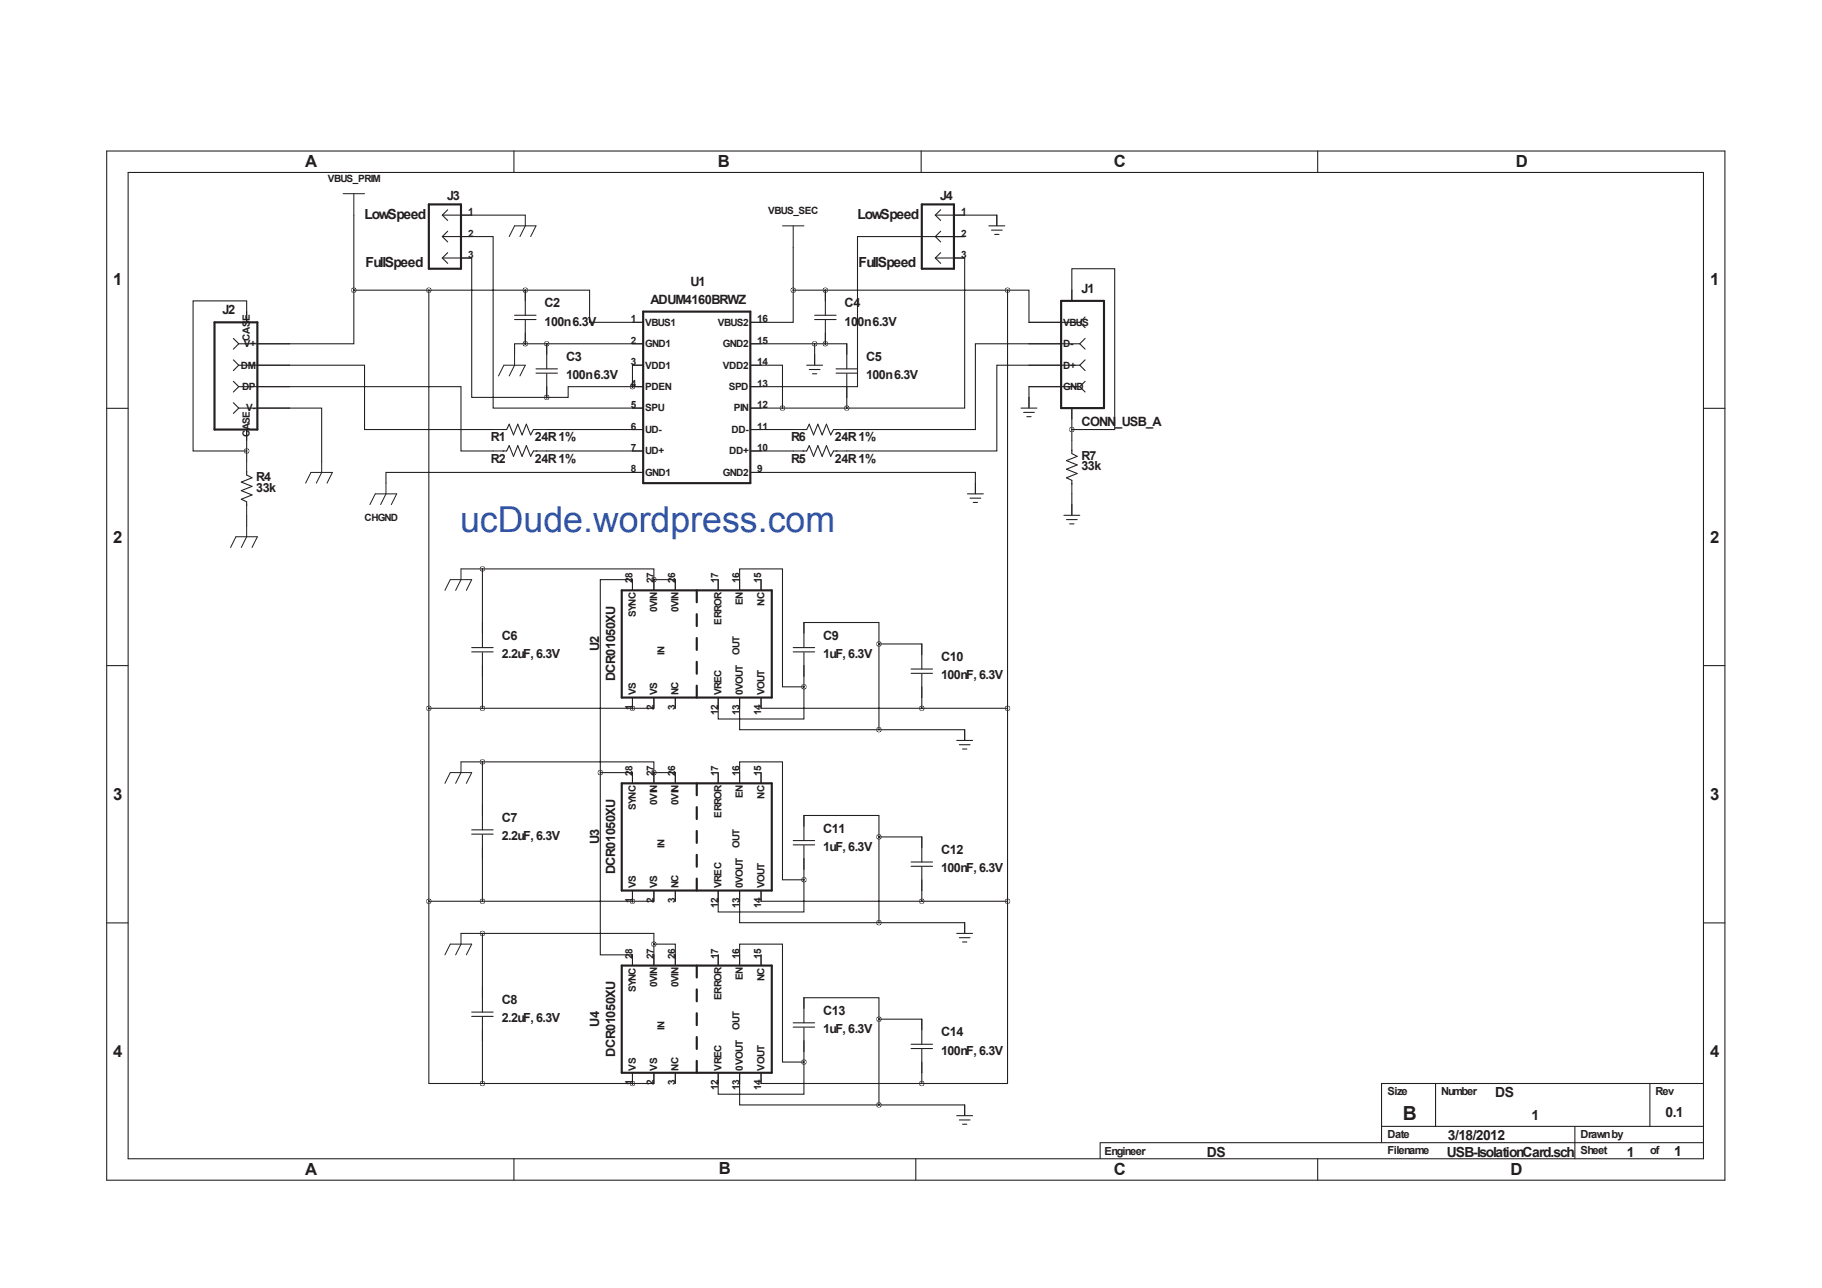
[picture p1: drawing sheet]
<svg xmlns="http://www.w3.org/2000/svg" width="297mm" height="210mm" viewBox="0 0 297 210" stroke-linecap="round" stroke-linejoin="round" font-family="sans-serif">
<g fill="none" stroke="#231f20" stroke-width=".17">
<path d="M17.4 24.6h263.8v167.7h-263.8zM20.9 28.1h256.8v160.7h-256.8zM57.7 35.1v12.2M72.1 38.6h8.3v27.9h24.5M72.1 35.1h13.5M72.1 35.1l.9 .8M72.1 38.6l.9 .8M73 34.2l-.9 .9M73 37.7l-.9 .9M83.8 24.6v3.5M150.2 24.6v3.5M152.5 38.6h4.8h-17.5v24.4h-17.5"/>
<path d="M152.5 35.1h10v1.6M152.5 35.1l.9 .8M152.5 38.6l.9 .8M153.4 34.2l-.9 .9M153.4 37.7l-.9 .9M161.2 36.8h2.6M161.6 37.5h1.8M162.2 38.2h.7M214.8 24.6v3.5M38 58.6l.9 .9M38 55.2l.9 .8M38.9 59.5h20.5v10.5h21"/>
<path d="M38.9 59.5l-.9 .9M38.9 56l-.9 .9M40.2 52.5v-3.5h-8.7v24.5h8.7M57.7 47.3v8.7h-18.8M57.7 47.3h27.9M69.9 47.3v99.6M72.1 42h4.8v22.8h12.2M72.1 42l.9 .9M73 41.2l-.9 .8M83.9 51.4h3.5M83.9 52.1h3.5M85.6 56h.1"/>
<path d="M85.6 56h-1.7v1.8M85.6 47.3h10.5v5.2h8.8M85.6 47.3h.1M85.6 56h19.3M85.6 47.3v4.1M85.6 52.2v3.8M89.1 56h.1M89.1 56v4.1M104.9 59.5h-1.8v3.5M122.3 59.5h5.3v7M122.3 56h15.8v4.1M129.3 47.3v5.2h-7"/>
<path d="M129.3 47.3h35M129.3 40.3v7M131.5 59.5h2.6M132.8 51.4h3.5M132.8 52.1h3.5M132.8 56v3.4M134.6 47.3h.1M134.6 56h.1M134.6 47.3v4.1M134.6 52.2v3.8M152.5 42h4.8v24.5h-19.2M152.5 42l.9 .9"/>
<path d="M153.4 41.2l-.9 .8M164.3 47.3h3.5v5.2h8.2M164.3 47.3v99.6M174.7 49v-5.2h7v26.2h-7M176 56h-17v14h-20.9M176 59.5h-13.5v14h-24.4M176 59.5l.9 .9M176 56l.9 .9M176 52.5l.9 .9M176.9 58.6l-.9 .9M176.9 55.2l-.9 .8M176.9 51.7l-.9 .8"/>
<path d="M17.4 66.5h3.5M38 62.1l.9 .9M38 65.6l.9 .9M38.9 63h36.3v10.5h5.2M38.9 66.5h13.5v8.7M38.9 63l-.9 .9M38.9 66.5l-.9 .9M40.2 70v5.2M40.2 76.8v.6l.9 .5-1.8 .7 1.8 .7-1.8 .7 1.8 .7-1.8 .7 .9 .4v.6M82 73.5h.6l.4-.9 .7 1.8 .7-1.8 .7 1.8 .7-1.8 .7 1.8 .5-.9h.6M82 70h.6l.4-.9 .7 1.8 .7-1.8 .7 1.8 .7-1.8 .7 1.8 .5-.9h.6M87.4 60.1h3.5"/>
<path d="M87.4 60.8h3.5M89.1 64.8h.1M89.1 73.5h15.8M89.1 70h15.8M89.1 60.9v3.9M103.1 63h.1M103.1 63h-10.5v1.8h-3.5M103.1 63h1.8M104.9 77h-42v1.7M122.3 77h36.7v3.4M122.3 73.5h7M122.3 70h7"/>
<path d="M122.3 66.5h15.8M130.9 73.5h.6l.4-.9 .7 1.8 .7-1.8 .7 1.8 .7-1.8 .7 1.8 .5-.9h.6M130.9 70h.6l.4-.9 .7 1.8 .7-1.8 .7 1.8 .7-1.8 .7 1.8 .5-.9h.6M131.9 60.2h1.8M132.5 60.9h.7M136.3 60.1h3.5M136.3 60.8h3.5M138.1 60.9v5.6M166.5 66.5h2.5M166.9 67.2h1.7M167.4 67.9h.7M174.7 66.5v5.2"/>
<path d="M174.7 73.3v.6l.9 .5-1.7 .7 1.7 .7-1.7 .7 1.7 .7-1.7 .7 .8 .4v.6M176 63h-8.2v3.4M176 63l.9 .9M176.9 62.1l-.9 .9M277.7 66.5h3.5M40.2 84v1.7M75.2 92.7h3.4M78.6 92.7h28v1.8M78.6 92.7v12.8M103.1 96.2v-1.7h-5.2v31.4M106.6 94.5h.1M106.6 94.5v1.7"/>
<path d="M106.6 94.5h3.5v1.7M117.1 94.5v1.7M120.6 96.2v-3.5h7v19.2h3.5M124.1 94.5v1.7M157.7 80.5h2.6M158.1 81.2h1.8M158.7 81.9h.7M173.4 84h2.6M173.9 84.7h1.7M174.4 85.4h.7M174.7 80.5v3.4M17.4 108.5h3.5"/>
<path d="M76.9 105.5h3.5M76.9 106.2h3.5M78.6 106.3v9.1M103.1 115.4h.1M103.1 113.7v1.7M106.6 113.7v1.7h-36.7M110.1 113.7v1.7M120.6 113.7v5.2h22.7M124.1 113.7v1.7h40.2M129.3 105.5h3.5M129.3 106.2h3.5M131.1 111.9v5.3h-14v-3.5"/>
<path d="M131.1 106.3v5.6M143.3 104.9v-3.4h-12.2v4M143.3 104.9h7v4.1M143.3 118.9h14v1.7M143.3 104.9v14M148.5 109h3.5M148.5 109.7h3.5M150.3 109.8v5.6M277.7 108.5h3.5M75.2 124.2h3.4M76.9 135.2h3.5M76.9 135.9h3.5"/>
<path d="M78.6 124.2h28v1.7M78.6 124.2v11M78.6 136v10.9M97.9 125.9v29.7h5.2v1.8M97.9 125.9h5.2v1.8M106.6 125.9h.1M106.6 125.9v1.8M106.6 125.9h3.5v1.8M117.1 125.9v1.8M120.6 127.7v-3.5h7v19.2h3.5M124.1 125.9v1.8M129.3 137h3.5"/>
<path d="M129.3 137.7h3.5M131.1 137.8v5.6M143.3 136.4v-3.5h-12.2v4.1M143.3 136.4h7v4.1M143.3 136.4v14M156 120.7h2.6M156.4 121.4h1.7M156.9 122.1h.7M17.4 150.4h3.5M69.9 146.9v29.7h8.7M75.2 152.1h3.4M78.6 152.1h28v1.8"/>
<path d="M78.6 152.1v12.8M103.1 146.9h.1M103.1 145.1v1.8M106.6 153.9h3.5v3.5M106.6 145.1v1.8h-36.7M106.6 153.9v3.5M110.1 145.1v1.8M117.1 155.6v1.8M120.6 157.4v-3.5h7v19.2h3.5M120.6 145.1v5.3h22.7M124.1 145.1v1.8h40.2M124.1 155.6v1.8"/>
<path d="M131.1 143.4v5.2h-14v-3.5M143.3 150.4h14v1.6M148.5 140.5h3.5M148.5 141.2h3.5M150.3 141.3v5.6M156 152.1h2.6M156.4 152.8h1.7M156.9 153.5h.7M164.3 146.9v29.7h-14M277.7 150.4h3.5M76.9 164.9h3.5M76.9 165.6h3.5"/>
<path d="M78.6 165.7v10.9M103.1 176.6h.1M103.1 174.8v1.8M106.6 174.8v1.8h-28M110.1 174.8v1.8M120.6 174.8v5.3h22.7M124.1 174.8v1.8h26.2M129.3 166.7h3.5M129.3 167.4h3.5M131.1 173.1v5.2h-14v-3.5M131.1 167.5v5.6M143.3 166.1v-3.5h-12.2v4.1"/>
<path d="M143.3 166.1h7v4.1M143.3 166.1v14M148.5 170.2h3.5M148.5 170.9h3.5M150.3 171v5.6M234 176.6v7M269 176.6v7M277.7 176.6h-52.5v9.6M83.8 188.8v3.5M143.3 180.1h14v1.6M149.3 188.8v3.5M156 181.8h2.6"/>
<path d="M156.4 182.5h1.7M156.9 183.2h.7M179.4 186.3v2.5M179.4 186.2h98.3M214.8 188.8v3.5M225.3 183.6h52.4M256.8 183.6v5.2"/>
</g>
<path d="M69.9 33.3h5.3v10.5h-5.3zM150.3 33.3h5.2v10.5h-5.2zM35 52.5h7v17.5h-7zM104.9 50.8h17.4v27.9h-17.4zM173 49h7v17.5h-7zM101.4 96.2h24.4v17.5h-24.4zM101.4 127.7h24.4v17.4h-24.4zM101.4 157.4h24.4v17.4h-24.4z" fill="none" stroke="#231f20" stroke-width=".35"/>
<path d="M113.6 113.7v-17.5M113.6 145.1v-17.4M113.6 174.8v-17.4" fill="none" stroke="#231f20" stroke-width=".35" stroke-dasharray="1.9 1.9"/>
<g fill="none" stroke="#231f20" stroke-width=".16">
<path d="M55.9 31.6h3.5M57.7 31.6v3.5M75.2 35.1h1.7M75.2 38.6h1.7M83 38.6l.9-1.8h3.5l-.9 1.8M85.6 35.1v1.7l-.8 1.8M127.6 36.8h3.5M129.3 36.8v3.5M155.5 35.1h1.8M155.5 38.6h1.8M162.5 35.1v1.7M40.2 50.8v1.7"/>
<path d="M42 56h5.2M42 59.5h5.2M75.2 42h1.7M83.9 57.8v1.7l-.9 1.8M85.6 47.3v1.7M85.6 54.3v1.7M89.1 56v1.8M103.1 52.5h1.8M103.1 56h1.8M103.1 59.5h1.8M122.3 52.5h1.8M122.3 56h1.8"/>
<path d="M122.3 59.5h1.8M132.8 57.8v1.7M134.6 47.3v1.7M134.6 54.3v1.7M138.1 56v1.8M155.5 42h1.8M167.8 52.5h5.2M167.8 56h5.2M167.8 59.5h5.2M174.7 47.3v1.7M40.2 70v1.7M40.2 75.2v1.8"/>
<path d="M42 63h5.2M42 66.5h5.2M49.8 78.7l.9-1.7h3.5l-.9 1.7M52.4 75.2v1.8l-.8 1.7M62.9 78.7v1.8l-.8 1.7M80.4 70h1.7M80.4 73.5h1.7M81.3 61.3l.8-1.8h3.5l-.8 1.8M87.4 70h1.7M87.4 73.5h1.7M89.1 63v1.8M103.1 63h1.8"/>
<path d="M103.1 66.5h1.8M103.1 70h1.8M103.1 73.5h1.8M103.1 77h1.8M122.3 63h1.8M122.3 66.5h1.8M122.3 70h1.8M122.3 73.5h1.8M122.3 77h1.8M129.3 70h1.8M129.3 73.5h1.8M136.3 70h1.8"/>
<path d="M136.3 73.5h1.8M138.1 63v1.8M159 78.7v1.8M167.8 63h5.2M167.8 64.8v1.7M174.7 66.5v1.8M174.7 71.7v1.8M174.7 78.7v1.8M37.6 89.2l.9-1.7h3.5l-.9 1.7M40.2 82.2v1.8M40.2 85.7v1.8l-.9 1.7M60.3 82.2l.9-1.7h3.5l-.9 1.7"/>
<path d="M72.5 96.2l.9-1.7h3.5l-.9 1.7M75.2 92.7v1.8l-.9 1.7M103.1 94.5v1.7M106.6 94.5v1.7M110.1 94.5v1.7M117.1 94.5v1.7M120.6 94.5v1.7M124.1 94.5v1.7M174.7 82.2v1.8M78.6 101.5v1.7M78.6 108.4v1.8M103.1 113.7v1.7"/>
<path d="M106.6 113.7v1.7M110.1 113.7v1.7M117.1 113.7v1.7M120.6 113.7v1.7M124.1 113.7v1.7M131.1 101.5v1.7M131.1 108.4v1.8M150.3 104.9v1.8M150.3 111.9v1.8M157.3 118.9v1.8M72.5 127.7l.9-1.8h3.5l-.9 1.8M75.2 124.2v1.7l-.9 1.8"/>
<path d="M78.6 131.2v1.7M78.6 138.1v1.8M103.1 125.9v1.8M106.6 125.9v1.8M110.1 125.9v1.8M117.1 125.9v1.8M120.6 125.9v1.8M124.1 125.9v1.8M131.1 132.9v1.7M131.1 139.9v1.7M150.3 136.4v1.7M72.5 155.6l.9-1.7h3.5l-.9 1.7"/>
<path d="M75.2 152.1v1.8l-.9 1.7M103.1 145.1v1.8M103.1 155.6v1.8M106.6 145.1v1.8M106.6 155.6v1.8M110.1 145.1v1.8M110.1 155.6v1.8M117.1 145.1v1.8M117.1 155.6v1.8M120.6 145.1v1.8M120.6 155.6v1.8M124.1 145.1v1.8"/>
<path d="M124.1 155.6v1.8M150.3 143.4v1.7M157.3 150.4v1.7M78.6 160.9v1.7M78.6 167.8v1.8M103.1 174.8v1.8M106.6 174.8v1.8M110.1 174.8v1.8M117.1 174.8v1.8M120.6 174.8v1.8M124.1 174.8v1.8M131.1 162.6v1.7"/>
<path d="M131.1 169.6v1.7M150.3 166.1v1.7M150.3 173.1v1.7M157.3 180.1v1.7"/>
</g>
<path d="M89.1 56a.05 .05 0 0 0 .1 0 .05 .05 0 0 0-.1 0zM85.6 56a.05 .05 0 0 0 .1 0 .05 .05 0 0 0-.1 0zM85.6 47.3a.05 .05 0 0 0 .1 0 .05 .05 0 0 0-.1 0zM89.1 64.8a.05 .05 0 0 0 .1 0 .05 .05 0 0 0-.1 0zM127.5 66.5a.05 .05 0 0 0 .1 0 .05 .05 0 0 0-.1 0zM138 66.5a.05 .05 0 0 0 .1 0 .05 .05 0 0 0-.1 0zM134.5 56a.05 .05 0 0 0 .1 0 .05 .05 0 0 0-.1 0zM134.5 47.3a.05 .05 0 0 0 .1 0 .05 .05 0 0 0-.1 0zM174.7 70a.05 .05 0 0 0 .1 0 .05 .05 0 0 0-.1 0zM164.2 47.3a.05 .05 0 0 0 .1 0 .05 .05 0 0 0-.1 0zM164.2 115.4a.05 .05 0 0 0 .1 0 .05 .05 0 0 0-.1 0zM164.2 146.9a.05 .05 0 0 0 .1 0 .05 .05 0 0 0-.1 0zM97.8 125.9a.05 .05 0 0 0 .1 0 .05 .05 0 0 0-.1 0zM78.6 146.9a.05 .05 0 0 0 .1 0 .05 .05 0 0 0-.1 0zM78.6 115.4a.05 .05 0 0 0 .1 0 .05 .05 0 0 0-.1 0zM78.6 176.6a.05 .05 0 0 0 .1 0 .05 .05 0 0 0-.1 0zM78.6 152.1a.05 .05 0 0 0 .1 0 .05 .05 0 0 0-.1 0zM78.6 124.2a.05 .05 0 0 0 .1 0 .05 .05 0 0 0-.1 0zM78.6 92.7a.05 .05 0 0 0 .1 0 .05 .05 0 0 0-.1 0zM131 111.9a.05 .05 0 0 0 .1 0 .05 .05 0 0 0-.1 0zM131 173.1a.05 .05 0 0 0 .1 0 .05 .05 0 0 0-.1 0zM131 143.4a.05 .05 0 0 0 .1 0 .05 .05 0 0 0-.1 0z" fill="#231f20"/>
<g fill="none" stroke="#231f20" stroke-width=".79">
<circle cx="57.7" cy="47.3" r=".03"/>
<circle cx="69.9" cy="47.3" r=".03"/>
<circle cx="85.6" cy="56" r=".03"/>
<circle cx="85.6" cy="47.3" r=".03"/>
<circle cx="89.1" cy="56" r=".03"/>
<circle cx="129.3" cy="47.3" r=".03"/>
<circle cx="132.8" cy="56" r=".03"/>
<circle cx="134.6" cy="56" r=".03"/>
<circle cx="134.6" cy="47.3" r=".03"/>
<circle cx="164.3" cy="47.3" r=".03"/>
<circle cx="40.2" cy="73.5" r=".03"/>
<circle cx="89.1" cy="64.8" r=".03"/>
<circle cx="103.1" cy="63" r=".03"/>
<circle cx="127.6" cy="66.5" r=".03"/>
<circle cx="138.1" cy="66.5" r=".03"/>
<circle cx="174.7" cy="70" r=".03"/>
<circle cx="78.6" cy="92.7" r=".03"/>
<circle cx="106.6" cy="94.5" r=".03"/>
<circle cx="69.9" cy="115.4" r=".03"/>
<circle cx="78.6" cy="115.4" r=".03"/>
<circle cx="103.1" cy="115.4" r=".03"/>
<circle cx="131.1" cy="111.9" r=".03"/>
<circle cx="143.3" cy="104.9" r=".03"/>
<circle cx="143.3" cy="118.9" r=".03"/>
<circle cx="150.3" cy="115.4" r=".03"/>
<circle cx="164.3" cy="115.4" r=".03"/>
<circle cx="78.6" cy="124.2" r=".03"/>
<circle cx="97.9" cy="125.9" r=".03"/>
<circle cx="106.6" cy="125.9" r=".03"/>
<circle cx="143.3" cy="136.4" r=".03"/>
<circle cx="69.9" cy="146.9" r=".03"/>
<circle cx="78.6" cy="152.1" r=".03"/>
<circle cx="78.6" cy="146.9" r=".03"/>
<circle cx="103.1" cy="146.9" r=".03"/>
<circle cx="106.6" cy="153.9" r=".03"/>
<circle cx="131.1" cy="143.4" r=".03"/>
<circle cx="143.3" cy="150.4" r=".03"/>
<circle cx="150.3" cy="146.9" r=".03"/>
<circle cx="164.3" cy="146.9" r=".03"/>
<circle cx="78.6" cy="176.6" r=".03"/>
<circle cx="103.1" cy="176.6" r=".03"/>
<circle cx="131.1" cy="173.1" r=".03"/>
<circle cx="143.3" cy="166.1" r=".03"/>
<circle cx="150.3" cy="176.6" r=".03"/>
<circle cx="143.3" cy="180.1" r=".03"/>
</g>
<text font-size="5.8" fill="#3153a4" x="75" y="86.6">ucDude.wordpress.com</text>
<text font-size="3.2" fill="#231f20" x="228.7" y="182.5">B</text>
<g font-size="2.7" fill="#231f20">
<text x="49.8" y="27.3">A</text>
<text x="117" y="27.3">B</text>
<text x="181.6" y="27.3">C</text>
<text x="247.1" y="27.3">D</text>
<text x="18.5" y="46.5">1</text>
<text x="278.8" y="46.5">1</text>
<text x="18.5" y="88.4">2</text>
<text x="278.8" y="88.4">2</text>
<text x="18.5" y="130.3">3</text>
<text x="278.8" y="130.3">3</text>
<text x="18.5" y="172.3">4</text>
<text x="278.8" y="172.3">4</text>
<text x="49.8" y="191.5">A</text>
<text x="117.2" y="191.3">B</text>
<text x="181.6" y="191.5">C</text>
<text x="246.2" y="191.5">D</text>
</g>
<g font-size="2.3" fill="#231f20">
<text x="59.4" y="35.8">LowSpeed</text>
<text x="139.8" y="35.8">LowSpeed</text>
<text x="59.6" y="43.4">FullSpeed</text>
<text x="140" y="43.4">FullSpeed</text>
<text x="243.8" y="178.8">DS</text>
<text x="236.1" y="185.8">3/18/2012</text>
<text x="249.7" y="182.5">1</text>
<text x="271.5" y="182">0.1</text>
<text x="196.8" y="188.6">DS</text>
<text x="235.9" y="188.6">USB-IsolationCard.sch</text>
<text x="265.2" y="188.6">1</text>
<text x="272.9" y="188.5">1</text>
</g>
<g font-size="2.1" fill="#231f20">
<text x="72.9" y="32.6">J3</text>
<text x="153.3" y="32.6">J4</text>
<text x="112.6" y="46.6">U1</text>
<text x="176.3" y="47.8">J1</text>
<text x="36.3" y="51.1">J2</text>
<text x="88.8" y="50.1">C2</text>
<text x="106.1" y="49.6">ADUM4160BRWZ</text>
<text x="137.7" y="50.1">C4</text>
<text x="92.3" y="58.8">C3</text>
<text x="141.2" y="58.8">C5</text>
<text x="176.3" y="69.5">CONN_USB_A</text>
<text x="81.8" y="104.2">C6</text>
<text x="97.7" y="106.1" transform="rotate(-90 97.7 106.1)">U2</text>
<text x="134.2" y="104.2">C9</text>
<text x="153.4" y="107.7">C10</text>
<text x="100.3" y="111" transform="rotate(-90 100.3 111)">DCR01050XU</text>
<text x="81.8" y="133.9">C7</text>
<text x="97.7" y="137.6" transform="rotate(-90 97.7 137.6)">U3</text>
<text x="134.2" y="135.7">C11</text>
<text x="100.3" y="142.5" transform="rotate(-90 100.3 142.5)">DCR01050XU</text>
<text x="153.4" y="139.2">C12</text>
<text x="81.8" y="163.6">C8</text>
<text x="97.7" y="167.3" transform="rotate(-90 97.7 167.3)">U4</text>
<text x="134.2" y="165.4">C13</text>
<text x="100.3" y="172.2" transform="rotate(-90 100.3 172.2)">DCR01050XU</text>
<text x="153.4" y="168.9">C14</text>
</g>
<g font-size="2" fill="#231f20">
<text x="88.8" y="53.1">100n 6.3V</text>
<text x="137.7" y="53.1">100n 6.3V</text>
<text x="92.3" y="61.8">100n 6.3V</text>
<text x="141.2" y="61.8">100n 6.3V</text>
<text x="80" y="71.9">R1</text>
<text x="87.2" y="71.9">24R 1%</text>
<text x="129" y="71.9">R6</text>
<text x="136.1" y="71.9">24R 1%</text>
<text x="80" y="75.4">R2</text>
<text x="87.2" y="75.4">24R 1%</text>
<text x="129" y="75.4">R5</text>
<text x="136.1" y="75.4">24R 1%</text>
<text x="176.3" y="74.9">R7</text>
<text x="176.3" y="76.6">33k</text>
<text x="41.8" y="78.4">R4</text>
<text x="41.8" y="80.1">33k</text>
<text x="81.8" y="107.2">2.2uF, 6.3V</text>
<text x="134.2" y="107.2">1uF, 6.3V</text>
<text x="153.4" y="110.7">100nF, 6.3V</text>
<text x="81.8" y="136.9">2.2uF, 6.3V</text>
<text x="134.2" y="138.7">1uF, 6.3V</text>
<text x="153.4" y="142.2">100nF, 6.3V</text>
<text x="81.8" y="166.6">2.2uF, 6.3V</text>
<text x="134.2" y="168.4">1uF, 6.3V</text>
<text x="153.4" y="171.9">100nF, 6.3V</text>
</g>
<g font-size="1.8" fill="#231f20">
<text x="226.2" y="178.5">Size</text>
<text x="234.9" y="178.5">Number</text>
<text x="269.9" y="178.5">Rev</text>
<text x="226.2" y="185.5">Date</text>
<text x="257.7" y="185.5">Drawn by</text>
<text x="180.1" y="188.2">Engineer</text>
<text x="226.2" y="188.1">Filename</text>
<text x="257.7" y="188.1">Sheet</text>
<text x="269" y="188.1">of</text>
</g>
<g font-size="1.6" fill="#231f20">
<text x="53.4" y="29.6">VBUS_PRIM</text>
<text x="76.3" y="35.1">1</text>
<text x="125.3" y="34.9">VBUS_SEC</text>
<text x="156.7" y="35.1">1</text>
<text x="76.3" y="38.6">2</text>
<text x="156.7" y="38.6">2</text>
<text x="76.3" y="42">3</text>
<text x="156.7" y="42">3</text>
<text x="102.9" y="52.5">1</text>
<text x="105.2" y="53.1">VBUS1</text>
<text x="117" y="53.1">VBUS2</text>
<text x="123.4" y="52.5">16</text>
<text x="173.3" y="53.1">VBUS</text>
<text x="39.7" y="56.6">V+</text>
<text x="40.8" y="55.5" transform="rotate(-90 40.8 55.5)">CASE</text>
<text x="102.9" y="56">2</text>
<text x="102.9" y="59.5">3</text>
<text x="105.2" y="56.6">GND1</text>
<text x="117.9" y="56.6">GND2</text>
<text x="123.4" y="59.5">14</text>
<text x="123.4" y="56">15</text>
<text x="173.3" y="56.6">D-</text>
<text x="39.3" y="60.1">DM</text>
<text x="39.5" y="63.6">DP</text>
<text x="102.9" y="63">4</text>
<text x="105.2" y="60.1">VDD1</text>
<text x="105.2" y="63.6">PDEN</text>
<text x="117.9" y="60.1">VDD2</text>
<text x="118.8" y="63.6">SPD</text>
<text x="123.4" y="63">13</text>
<text x="173.3" y="60.1">D+</text>
<text x="173.3" y="63.6">GND</text>
<text x="40.1" y="67.1">V-</text>
<text x="40.8" y="71.2" transform="rotate(-90 40.8 71.2)">CASE</text>
<text x="102.9" y="66.5">5</text>
<text x="102.9" y="70">6</text>
<text x="105.2" y="67.1">SPU</text>
<text x="105.2" y="70.5">UD-</text>
<text x="119.3" y="70.5">DD-</text>
<text x="119.6" y="67.1">PIN</text>
<text x="123.4" y="70">11</text>
<text x="123.4" y="66.5">12</text>
<text x="102.9" y="73.5">7</text>
<text x="102.9" y="77">8</text>
<text x="105.2" y="74">UD+</text>
<text x="105.2" y="77.5">GND1</text>
<text x="117.9" y="77.5">GND2</text>
<text x="118.9" y="74">DD+</text>
<text x="123.4" y="77">9</text>
<text x="123.4" y="73.5">10</text>
<text x="59.4" y="84.9">CHGND</text>
<text x="103.1" y="95.1" transform="rotate(-90 103.1 95.1)">28</text>
<text x="106.6" y="95.1" transform="rotate(-90 106.6 95.1)">27</text>
<text x="110.1" y="95.1" transform="rotate(-90 110.1 95.1)">26</text>
<text x="117.1" y="95.1" transform="rotate(-90 117.1 95.1)">17</text>
<text x="120.6" y="95.1" transform="rotate(-90 120.6 95.1)">16</text>
<text x="124.1" y="95.1" transform="rotate(-90 124.1 95.1)">15</text>
<text x="103.7" y="100.6" transform="rotate(-90 103.7 100.6)">SYNC</text>
<text x="107.1" y="99.7" transform="rotate(-90 107.1 99.7)">0VIN</text>
<text x="110.6" y="99.7" transform="rotate(-90 110.6 99.7)">0VIN</text>
<text x="117.6" y="101.8" transform="rotate(-90 117.6 101.8)">ERROR</text>
<text x="121.1" y="98.6" transform="rotate(-90 121.1 98.6)">EN</text>
<text x="124.6" y="98.7" transform="rotate(-90 124.6 98.7)">NC</text>
<text x="108.3" y="106.7" transform="rotate(-90 108.3 106.7)">IN</text>
<text x="120.6" y="106.7" transform="rotate(-90 120.6 106.7)">OUT</text>
<text x="103.7" y="113.3" transform="rotate(-90 103.7 113.3)">VS</text>
<text x="107.1" y="113.3" transform="rotate(-90 107.1 113.3)">VS</text>
<text x="110.6" y="113.3" transform="rotate(-90 110.6 113.3)">NC</text>
<text x="117.6" y="113.3" transform="rotate(-90 117.6 113.3)">VREC</text>
<text x="121.1" y="113.3" transform="rotate(-90 121.1 113.3)">0VOUT</text>
<text x="124.6" y="113.3" transform="rotate(-90 124.6 113.3)">VOUT</text>
<text x="103.1" y="115.7" transform="rotate(-90 103.1 115.7)">1</text>
<text x="106.6" y="115.7" transform="rotate(-90 106.6 115.7)">2</text>
<text x="110.1" y="115.7" transform="rotate(-90 110.1 115.7)">3</text>
<text x="117.1" y="116.5" transform="rotate(-90 117.1 116.5)">12</text>
<text x="120.6" y="116.5" transform="rotate(-90 120.6 116.5)">13</text>
<text x="124.1" y="116.5" transform="rotate(-90 124.1 116.5)">14</text>
<text x="103.1" y="126.5" transform="rotate(-90 103.1 126.5)">28</text>
<text x="106.6" y="126.5" transform="rotate(-90 106.6 126.5)">27</text>
<text x="107.1" y="131.2" transform="rotate(-90 107.1 131.2)">0VIN</text>
<text x="110.1" y="126.5" transform="rotate(-90 110.1 126.5)">26</text>
<text x="110.6" y="131.2" transform="rotate(-90 110.6 131.2)">0VIN</text>
<text x="117.1" y="126.5" transform="rotate(-90 117.1 126.5)">17</text>
<text x="120.6" y="126.5" transform="rotate(-90 120.6 126.5)">16</text>
<text x="121.1" y="130.1" transform="rotate(-90 121.1 130.1)">EN</text>
<text x="124.1" y="126.5" transform="rotate(-90 124.1 126.5)">15</text>
<text x="124.6" y="130.2" transform="rotate(-90 124.6 130.2)">NC</text>
<text x="103.7" y="132" transform="rotate(-90 103.7 132)">SYNC</text>
<text x="117.6" y="133.2" transform="rotate(-90 117.6 133.2)">ERROR</text>
<text x="108.3" y="138.1" transform="rotate(-90 108.3 138.1)">IN</text>
<text x="120.6" y="138.1" transform="rotate(-90 120.6 138.1)">OUT</text>
<text x="103.1" y="147.1" transform="rotate(-90 103.1 147.1)">1</text>
<text x="103.7" y="144.8" transform="rotate(-90 103.7 144.8)">VS</text>
<text x="106.6" y="147.1" transform="rotate(-90 106.6 147.1)">2</text>
<text x="107.1" y="144.8" transform="rotate(-90 107.1 144.8)">VS</text>
<text x="110.1" y="147.1" transform="rotate(-90 110.1 147.1)">3</text>
<text x="110.6" y="144.8" transform="rotate(-90 110.6 144.8)">NC</text>
<text x="117.1" y="148" transform="rotate(-90 117.1 148)">12</text>
<text x="117.6" y="144.8" transform="rotate(-90 117.6 144.8)">VREC</text>
<text x="120.6" y="148" transform="rotate(-90 120.6 148)">13</text>
<text x="121.1" y="144.8" transform="rotate(-90 121.1 144.8)">0VOUT</text>
<text x="124.1" y="148" transform="rotate(-90 124.1 148)">14</text>
<text x="124.6" y="144.8" transform="rotate(-90 124.6 144.8)">VOUT</text>
<text x="103.1" y="156.2" transform="rotate(-90 103.1 156.2)">28</text>
<text x="103.7" y="161.7" transform="rotate(-90 103.7 161.7)">SYNC</text>
<text x="106.6" y="156.2" transform="rotate(-90 106.6 156.2)">27</text>
<text x="107.1" y="160.9" transform="rotate(-90 107.1 160.9)">0VIN</text>
<text x="110.1" y="156.2" transform="rotate(-90 110.1 156.2)">26</text>
<text x="110.6" y="160.9" transform="rotate(-90 110.6 160.9)">0VIN</text>
<text x="117.1" y="156.2" transform="rotate(-90 117.1 156.2)">17</text>
<text x="120.6" y="156.2" transform="rotate(-90 120.6 156.2)">16</text>
<text x="121.1" y="159.8" transform="rotate(-90 121.1 159.8)">EN</text>
<text x="124.1" y="156.2" transform="rotate(-90 124.1 156.2)">15</text>
<text x="124.6" y="159.9" transform="rotate(-90 124.6 159.9)">NC</text>
<text x="108.3" y="167.8" transform="rotate(-90 108.3 167.8)">IN</text>
<text x="117.6" y="162.9" transform="rotate(-90 117.6 162.9)">ERROR</text>
<text x="120.6" y="167.8" transform="rotate(-90 120.6 167.8)">OUT</text>
<text x="103.1" y="176.8" transform="rotate(-90 103.1 176.8)">1</text>
<text x="103.7" y="174.5" transform="rotate(-90 103.7 174.5)">VS</text>
<text x="106.6" y="176.8" transform="rotate(-90 106.6 176.8)">2</text>
<text x="107.1" y="174.5" transform="rotate(-90 107.1 174.5)">VS</text>
<text x="110.1" y="176.8" transform="rotate(-90 110.1 176.8)">3</text>
<text x="110.6" y="174.5" transform="rotate(-90 110.6 174.5)">NC</text>
<text x="117.1" y="177.7" transform="rotate(-90 117.1 177.7)">12</text>
<text x="117.6" y="174.5" transform="rotate(-90 117.6 174.5)">VREC</text>
<text x="120.6" y="177.7" transform="rotate(-90 120.6 177.7)">13</text>
<text x="121.1" y="174.5" transform="rotate(-90 121.1 174.5)">0VOUT</text>
<text x="124.1" y="177.7" transform="rotate(-90 124.1 177.7)">14</text>
<text x="124.6" y="174.5" transform="rotate(-90 124.6 174.5)">VOUT</text>
</g>
</svg>
